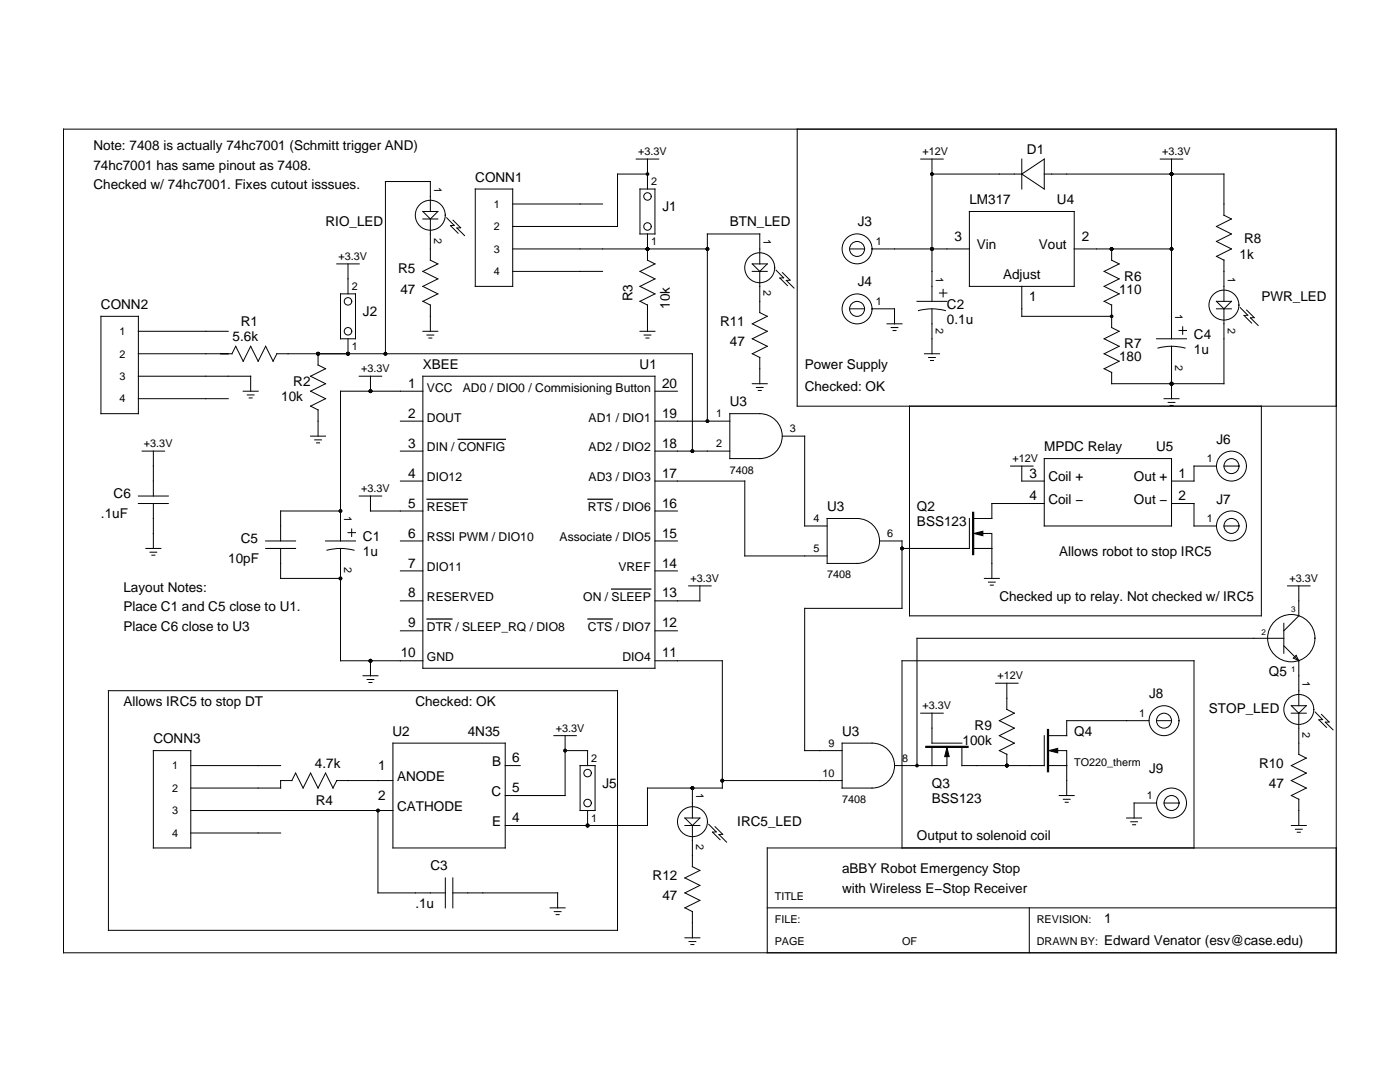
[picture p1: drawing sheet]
<svg xmlns="http://www.w3.org/2000/svg" width="279mm" height="216mm" viewBox="0 0 279 216" stroke-linecap="round" stroke-linejoin="round" font-family="sans-serif">
<g fill="none" stroke="#000" stroke-width=".2">
<path d="M12.7 25.8h254v164.3h-254zM94.9 37.7h7.4v19.4h-7.4zM127 31.7h4.5M127.7 37.7h3v9h-3zM129.2 34.7h-6v10.5h-20.9M129.2 31.7v6M159.1 25.8v55.2h107.6M183.8 31.7h4.4M186 34.7h17.9M186 31.7v28.4M203.9 34.7l4.5-3v6zM203.9 31.7v6"/>
<path d="M208.4 34.7h35.9v8.2l1.5 .8-3 1.5 3 1.5-3 1.5 3 1.5-3 1.5M231.6 31.7h4.4M233.8 31.7v35.9M67.2 52.7h4.5M68 58.6h2.9v9h-2.9zM69.5 52.7v5.9M84.4 42.2h3l-1.5 1.5zM84.4 43.7h3M85.9 42.2v-6h-9v34.4M85.9 43.7v8.2l1.5 .8-3 1.5 3 1.4-3 1.5 3 1.5-3 1.5 1.5 .8v5.2M89.1 43.5l1.5 1.5h-.7l1.5 1.5M90.4 43.9l1.5 1.5-.7 .1 1.5 1.5"/>
<path d="M120.3 54.2h-18M120.3 40.7h-18M129.2 46.7v5.2l1.5 .8-3 1.5 3 1.4-3 1.5 3 1.5-3 1.5 1.5 .8v5.2M141.2 49.7h-38.9M150.1 52.7h3l-1.5 1.5zM150.1 54.2h3M151.6 52.7v-6h-10.4v37.3M151.6 54.2v8.2l1.5 .7-3 1.5 3 1.5-3 1.5 3 1.5-3 1.5 1.5 .7M154.9 53.9l1.5 1.5-.8 .1 1.6 1.5M156.2 54.4l1.5 1.5-.8 .1 1.6 1.5M169.6 49.7h2.9M174 49.7h19.5"/>
<path d="M187.5 58.5h1.5M188.2 57.7v1.5M193.5 42.2h20.9v14.9h-20.9zM203.9 57.1v6h18M214.4 49.7h19.4M221.9 49.7v2.2l1.4 .8-2.9 1.5 2.9 1.4-2.9 1.5 2.9 1.5-2.9 1.5 1.5 .8v4.5l1.4 .7-2.9 1.5 2.9 1.5-2.9 1.5 2.9 1.5-2.9 1.5M242.8 51.2l1.5 .7v8.2M20.1 63.1h7.5v19.4h-7.5zM27.6 75.1h22.4v3M27.6 70.6h18.7l.7-1.5 1.5 3 1.5-3 1.5 3 1.5-3 1.5 3M45.5 66.1h-17.9M45.5 79.6h-17.9"/>
<path d="M48.5 78.1h3M49.4 78.8h1.3M49.7 79.4h.6M55.2 70.6h83v19.4M55.3 70.6l-.8 1.5M63.5 70.6v2.2l1.5 .8-3 1.5 3 1.5-3 1.5 3 1.5-3 1.4 1.5 .8v5.2M69.5 67.6v3M71.7 75.1h4.5M73.9 75.1v3M84.4 66.1h3M84.4 75.1h46.3v58.2h-46.3zM84.4 78.1h-16.4v29.8"/>
<path d="M85.2 66.9h1.4M85.6 67.5h.6M127.7 66.1h3M128.5 66.9h1.4M128.9 67.5h.6M130.7 78.1h4.5M150.1 76.6h3M151 77.3h1.3M151.3 77.9h.6M151.6 71.3v5.3M169.6 61.6h2.9M174 61.6h4.5v3"/>
<path d="M177 64.6h3M177.8 65.4h1.4M178.2 66h.6M183 60.1h6M183.3 62a10.5 10.5 0 0 1 5.4 0M184.5 70.6h3M185.3 71.3h1.4M185.7 71.9h.6M186 61.6v9M220.4 73.6l1.5 .7M230.8 67.6h6M231.1 69.5a10.5 10.5 0 0 1 5.4 0"/>
<path d="M232.3 79.6h3M233.8 69.1v10.5M235.3 65.9h1.5M236 65.2v1.5M242.8 60.1h3l-1.5 1.5zM242.8 61.6h3M244.3 61.6v15h-22.4v-2.3M247.5 61.4l1.5 1.5-.7 .1 1.5 1.5M248.8 61.9l1.5 1.5h-.7l1.5 1.5M27.6 99h6M28.4 90h4.4M30.6 90v9"/>
<path d="M62 87h3M62.8 87.8h1.3M63.2 88.4h.6M71.7 99h4.5M73.9 99v3h10.5M79.9 90h4.5M79.9 96h4.5M79.9 84h4.5M130.7 96h17.9v14.9h16.5M130.7 90h15M130.7 84h15M145.7 82.5h5.9a4.5 4.5 0 0 1 4.5 4.5 4.5 4.5 0 0 1-4.5 4.5h-5.9z"/>
<path d="M156.1 87h4.5v18h4.5M201.7 93h4.5M203.9 93v3h4.5M208.4 91.5h25.4v13.5h-25.4zM233.1 80.3h1.4M233.5 80.9h.6M242.8 93h-4.5v3h-4.5M244.3 93h3M251.7 81v41.9h-70.2v-41.9M27.6 100.5h6M29.1 109.4h3M29.9 110.2h1.4"/>
<path d="M30.3 110.8h.6M30.6 100.5v8.9M53 107.9h6M53 109.4h6M56 109.4v6h12M65 107.9h5.9M65.3 109.8a10.5 10.5 0 0 1 5.4 0M68 102h-12v5.9M68 109.4v22.4h16.4M69.5 106.3h1.4M70.2 105.6v1.4M79.9 113.9h4.5"/>
<path d="M79.9 107.9h4.5M79.9 119.9h4.5M130.7 113.9h4.5M130.7 107.9h4.5M130.7 102h4.5M137.4 116.9h4.5M139.7 116.9v3h-9M165.1 103.5h6a4.5 4.5 0 0 1 4.4 4.4 4.5 4.5 0 0 1-4.4 4.5h-6zM175.5 107.9h4.5v13.5h-19.4v28.4h7.5M193.5 103.5v5.9h-13.5M194.2 109.4h3.7M194.4 106.4l1.8-.4v.9z"/>
<path d="M196.2 106.4h1.7v3M196.5 115.4h2.9M197.3 116.2h1.3M197.6 116.8h.6M197.9 109.4v6M208.4 100.5h-10.5v3h-3.7M233.8 100.5h4.5v4.5h4.5M244.3 105h3M257 116.9h4.4M259.2 116.9v6l-3 3M21.6 137.8h101.6v47.8h-101.6zM72.4 134.8h3"/>
<path d="M73.3 135.6h1.3M73.6 136.2h.6M73.9 131.8v3M79.9 125.9h4.5M130.7 131.8h13.5v25.4h-15v7.5h-28.4M130.7 125.9h4.5M198.7 136.3h4.5M200.9 136.3v5.3l1.5 .7-3 1.5 3 1.5-3 1.5 3 1.5-3 1.5 1.5 .7M256.2 127.4h-73.2v25.4M256.2 128.9l3 2.9M256.2 124.4v6M258.1 131.3l.6-.5 .5 1z"/>
<path d="M259.2 131.8v9M30.6 149.8h7.5v19.4h-7.5zM56 152.8h-17.9M67.2 155.8h11.2M67.2 155.8l-.7 1.4-1.5-2.9-1.5 2.9-1.5-2.9-1.5 2.9-1.5-2.9-.8 1.5h-2.2v1.4h-17.9M78.4 148.3h22.4v20.9h-22.4zM100.8 152.8h3M110.5 146.8h4.5M112.8 149.8h4.5v3M112.8 146.8v11.9h-12M115.8 152.8h3v8.9h-3zM138.2 157.2v6"/>
<path d="M144.2 155.8h23.9M168.1 148.3h5.9a4.5 4.5 0 0 1 4.5 4.5 4.5 4.5 0 0 1-4.5 4.4h-5.9zM178.5 152.8h7.5M183.8 142.3h4.4M186 142.3v6h6M186 149v3.8M189 151v1.8h-3M189 149.2l.4 1.8h-.9zM200.9 150.5v2.3M208.4 146.8v6h-16.4v-3.8M209.2 152.8h3.7M209.3 149.8l1.8-.5v.9z"/>
<path d="M211.1 149.8h1.8v3M211.4 158.7h3M212.2 159.5h1.4M212.9 152.8v5.9M229.3 143.8h-16.4v3h-3.7M230.8 143.8h3M257.7 158.7l1.5 .8M257.7 140.8h3l-1.5 1.5zM257.7 142.3h3M259.2 142.3v8.2l1.5 .8-3 1.5 3 1.5-3 1.5 3 1.4-3 1.5M259.2 159.5v5.2M262.5 142.1l1.5 1.5h-.8l1.5 1.5"/>
<path d="M263.7 142.5l1.5 1.6h-.7l1.5 1.5M56 166.2h-17.9M75.4 161.7v16.5h13.5M78.4 161.7h-40.3M88.9 175.2v6M90.4 178.2h20.9M90.4 175.2v6M111.3 178.2v3M117.3 161.7v3M136.7 164.7h3M136.7 163.2h3l-1.5 1.5zM138.2 164.7v8.2l1.5 .8-3 1.5 3 1.5-3 1.5 3 1.5-3 1.5 1.5 .7"/>
<path d="M141.4 164.5l1.5 1.5h-.7l1.5 1.6M142.7 165l1.5 1.5h-.7l1.5 1.5M212.6 160.1h.6M224.8 163.2h3M225.7 164h1.3M226 164.6h.6M230.8 160.2h-4.5v3M232.3 160.2h3M238.3 169.2v-37.4h-58.3v37.4M257.7 164.7h3M258.5 165.5h1.4M258.9 166.1h.6"/>
<path d="M266.7 169.2h-113.6v20.9M109.8 181.2h3M110.6 181.9h1.4M111 182.5h.6M136.7 187.1h3M137.5 187.9h1.4M137.9 188.5h.6M138.2 181.9v5.2M153.1 181.2h113.6M205.4 181.2v8.9"/>
<circle cx="129.2" cy="39.2" r=".75"/>
<circle cx="85.9" cy="42.9" r="2.99"/>
<circle cx="129.2" cy="45.2" r=".75"/>
<circle cx="151.6" cy="53.4" r="2.99"/>
<circle cx="171" cy="49.7" r="2.99"/>
<circle cx="171" cy="49.7" r="1.49"/>
<circle cx="69.4" cy="66.1" r=".75"/>
<circle cx="69.4" cy="60.1" r=".75"/>
<circle cx="171" cy="61.6" r="2.99"/>
<circle cx="171" cy="61.6" r="1.49"/>
<circle cx="244.3" cy="60.9" r="2.99"/>
<circle cx="245.8" cy="93" r="2.99"/>
<circle cx="245.8" cy="93" r="1.49"/>
<circle cx="245.8" cy="104.9" r="2.99"/>
<circle cx="245.8" cy="104.9" r="1.49"/>
<circle cx="257.7" cy="127.3" r="4.7"/>
<circle cx="117.3" cy="154.3" r=".75"/>
<circle cx="232.3" cy="143.8" r="2.99"/>
<circle cx="232.3" cy="143.8" r="1.49"/>
<circle cx="259.2" cy="141.6" r="2.99"/>
<circle cx="117.3" cy="160.2" r=".75"/>
<circle cx="138.2" cy="164" r="2.99"/>
<circle cx="233.8" cy="160.2" r="2.99"/>
<circle cx="233.8" cy="160.2" r="1.49"/>
</g>
<path d="M85.2 99.6h8.1M91.4 87.7h9.5M117.3 99.6h4.9M122.1 117.5h7.8M85.2 123.5h5M117.3 123.5h4.9" fill="none" stroke="#000" stroke-width=".24"/>
<g fill="#000">
<path d="M194.4 106.4l1.8-.4v.9zM189 149.2l.4 1.8h-.9zM209.3 149.8l1.8-.5v.9z"/>
<circle cx="129.2" cy="34.7" r=".37"/>
<circle cx="186" cy="34.7" r=".37"/>
<circle cx="233.8" cy="34.7" r=".37"/>
<circle cx="129.2" cy="49.7" r=".37"/>
<circle cx="141.2" cy="49.7" r=".37"/>
<circle cx="186" cy="49.7" r=".37"/>
<circle cx="221.8" cy="49.7" r=".37"/>
<circle cx="233.8" cy="49.7" r=".37"/>
<circle cx="63.5" cy="70.6" r=".37"/>
<circle cx="69.4" cy="70.6" r=".37"/>
<circle cx="73.9" cy="78.1" r=".37"/>
<circle cx="76.9" cy="70.6" r=".37"/>
<circle cx="221.8" cy="63.1" r=".37"/>
<circle cx="233.8" cy="76.6" r=".37"/>
<circle cx="138.2" cy="90" r=".37"/>
<circle cx="141.2" cy="84" r=".37"/>
<circle cx="67.9" cy="102" r=".37"/>
<circle cx="67.9" cy="115.4" r=".37"/>
<circle cx="180" cy="109.4" r=".37"/>
<circle cx="73.9" cy="131.8" r=".37"/>
<circle cx="112.8" cy="149.8" r=".37"/>
<circle cx="138.2" cy="157.2" r=".37"/>
<circle cx="144.1" cy="155.8" r=".37"/>
<circle cx="183" cy="152.8" r=".37"/>
<circle cx="200.9" cy="152.8" r=".37"/>
<circle cx="75.4" cy="161.7" r=".37"/>
<circle cx="117.3" cy="164.7" r=".37"/>
</g>
<path d="M194.2 102.3v8.3M184.9 149h8.2M209.2 145.7v8.2" fill="none" stroke="#000" stroke-width=".45"/>
<g font-size="2.7">
<text x="18.6" y="29.9">Note: 7408 is actually 74hc7001 (Schmitt trigger AND)</text>
<text x="18.6" y="33.8">74hc7001 has same pinout as 7408.</text>
<text x="205" y="30.7">D1</text>
<text x="18.6" y="37.7">Checked w/ 74hc7001. Fixes cutout isssues.</text>
<text x="94.9" y="36.2">CONN1</text>
<text x="193.5" y="40.7">LM317</text>
<text x="210.9" y="40.7">U4</text>
<text x="65" y="45.2">RIO_LED</text>
<text x="132.2" y="42.2">J1</text>
<text x="145.7" y="45.2">BTN_LED</text>
<text x="171.2" y="45.2">J3</text>
<text x="190.5" y="48.2">3</text>
<text x="195" y="49.7">Vin</text>
<text x="207.3" y="49.7">Vout</text>
<text x="215.9" y="48.2">2</text>
<text x="247.4" y="51.6">1k</text>
<text x="248.3" y="48.6">R8</text>
<text x="79.5" y="54.6">R5</text>
<text x="79.9" y="58.6">47</text>
<text x="171.2" y="57.1">J4</text>
<text x="200.2" y="55.6">Adjust</text>
<text x="223.3" y="58.6">110</text>
<text x="224.4" y="56.1">R6</text>
<text x="20.1" y="61.6">CONN2</text>
<text x="48.1" y="65">R1</text>
<text x="72.4" y="63.1">J2</text>
<text x="126.2" y="60.1" transform="rotate(-90 126.2 60.1)">R3</text>
<text x="133.7" y="61.6" transform="rotate(-90 133.7 61.6)">10k</text>
<text x="143.7" y="65">R11</text>
<text x="189" y="61.6">C2</text>
<text x="189" y="64.6">0.1u</text>
<text x="205.4" y="60.1">1</text>
<text x="251.7" y="60.1">PWR_LED</text>
<text x="46.4" y="68">5.6k</text>
<text x="145.7" y="69.1">47</text>
<text x="224.4" y="69.5">R7</text>
<text x="238.3" y="67.6">C4</text>
<text x="238.3" y="70.6">1u</text>
<text x="58.5" y="77">R2</text>
<text x="81.5" y="77.4">1</text>
<text x="84.4" y="73.6">XBEE</text>
<text x="127.6" y="73.6">U1</text>
<text x="132.1" y="77.4">20</text>
<text x="160.6" y="73.6">Power Supply</text>
<text x="223.3" y="72.1">180</text>
<text x="56.1" y="80">10k</text>
<text x="81.5" y="83.4">2</text>
<text x="132.1" y="83.4">19</text>
<text x="145.7" y="81">U3</text>
<text x="160.6" y="78.1">Checked: OK</text>
<text x="81.5" y="89.3">3</text>
<text x="132.1" y="89.3">18</text>
<text x="242.8" y="88.5">J6</text>
<text x="81.5" y="95.3">4</text>
<text x="132.1" y="95.3">17</text>
<text x="205.5" y="95.3">3</text>
<text x="208.4" y="90">MPDC Relay</text>
<text x="230.7" y="90">U5</text>
<text x="235.2" y="95.3">1</text>
<text x="22.7" y="99.4">C6</text>
<text x="81.5" y="101.3">5</text>
<text x="132.1" y="101.3">16</text>
<text x="165.1" y="102">U3</text>
<text x="183" y="102">Q2</text>
<text x="205.5" y="99.8">4</text>
<text x="209.2" y="96.1">Coil +</text>
<text x="209.2" y="100.5">Coil −</text>
<text x="226.3" y="96.1">Out +</text>
<text x="226.3" y="100.5">Out −</text>
<text x="235.2" y="99.8">2</text>
<text x="242.8" y="100.5">J7</text>
<text x="20.1" y="103.5">.1uF</text>
<text x="72.4" y="107.9">C1</text>
<text x="81.5" y="107.3">6</text>
<text x="132.1" y="107.3">15</text>
<text x="183" y="105">BSS123</text>
<text x="45.5" y="112.4">10pF</text>
<text x="48.1" y="108.3">C5</text>
<text x="72.4" y="110.9">1u</text>
<text x="81.5" y="113.2">7</text>
<text x="132.1" y="113.2">14</text>
<text x="211.4" y="110.9">Allows robot to stop IRC5</text>
<text x="24.6" y="118.1">Layout Notes:</text>
<text x="81.5" y="119.2">8</text>
<text x="132.1" y="119.2">13</text>
<text x="199.4" y="119.9">Checked up to relay. Not checked w/ IRC5</text>
<text x="24.6" y="122">Place C1 and C5 close to U1.</text>
<text x="24.6" y="125.9">Place C6 close to U3</text>
<text x="81.5" y="125.2">9</text>
<text x="132.1" y="125.2">12</text>
<text x="80" y="131.2">10</text>
<text x="132.1" y="131.2">11</text>
<text x="253.2" y="134.8">Q5</text>
<text x="24.6" y="140.8">Allows IRC5 to stop DT</text>
<text x="82.9" y="140.8">Checked: OK</text>
<text x="229.3" y="139.3">J8</text>
<text x="241.3" y="142.3">STOP_LED</text>
<text x="30.6" y="148.3">CONN3</text>
<text x="78.3" y="146.8">U2</text>
<text x="93.4" y="146.8">4N35</text>
<text x="168.1" y="146.8">U3</text>
<text x="192.1" y="148.7">100k</text>
<text x="194.5" y="145.7">R9</text>
<text x="214.4" y="146.8">Q4</text>
<text x="62.9" y="153.2">4.7k</text>
<text x="75.5" y="153.6">1</text>
<text x="79.2" y="155.8">ANODE</text>
<text x="98.2" y="152.8">B</text>
<text x="102.2" y="152.1">6</text>
<text x="229.3" y="154.3">J9</text>
<text x="251.3" y="153.2">R10</text>
<text x="63" y="160.6">R4</text>
<text x="75.5" y="159.6">2</text>
<text x="79.2" y="161.8">CATHODE</text>
<text x="98.1" y="158.8">C</text>
<text x="102.2" y="158.1">5</text>
<text x="120.3" y="157.2">J5</text>
<text x="186" y="157.2">Q3</text>
<text x="186" y="160.2">BSS123</text>
<text x="253.2" y="157.2">47</text>
<text x="98.2" y="164.8">E</text>
<text x="102.2" y="164">4</text>
<text x="147.1" y="164.7">IRC5_LED</text>
<text x="183" y="167.7">Output to solenoid coil</text>
<text x="85.9" y="173.7">C3</text>
<text x="130.2" y="175.6">R12</text>
<text x="132.2" y="179.7">47</text>
<text x="168.1" y="174.3">aBBY Robot Emergency Stop</text>
<text x="168.1" y="178.2">with Wireless E−Stop Receiver</text>
<text x="82.9" y="181.2">.1u</text>
<text x="220.4" y="184.1">1</text>
<text x="220.4" y="188.6">Edward Venator (esv@case.edu)</text>
</g>
<g font-size="2.4">
<text x="85.2" y="78.1">VCC</text>
<text x="92.4" y="78.1">AD0 / DIO0 / Commisioning Button</text>
<text x="85.2" y="84.1">DOUT</text>
<text x="117.5" y="84.1">AD1 / DIO1</text>
<text x="85.2" y="90.1">DIN / CONFIG</text>
<text x="117.5" y="90.1">AD2 / DIO2</text>
<text x="85.2" y="96.1">DIO12</text>
<text x="117.5" y="96.1">AD3 / DIO3</text>
<text x="85.2" y="102">RESET</text>
<text x="117.3" y="102">RTS / DIO6</text>
<text x="85.2" y="114">DIO11</text>
<text x="85.2" y="108">RSSI PWM / DIO10</text>
<text x="111.7" y="108">Associate / DIO5</text>
<text x="123.4" y="114">VREF</text>
<text x="85.2" y="120">RESERVED</text>
<text x="116.4" y="120">ON / SLEEP</text>
<text x="85.2" y="125.9">DTR / SLEEP_RQ / DIO8</text>
<text x="117.3" y="125.9">CTS / DIO7</text>
<text x="85.2" y="131.9">GND</text>
<text x="124.2" y="131.9">DIO4</text>
</g>
<g font-size="2.2">
<text x="127.3" y="31">+3.3V</text>
<text x="184.1" y="31">+12V</text>
<text x="231.9" y="31">+3.3V</text>
<text x="86.6" y="37.3" transform="rotate(90 86.6 37.3)">1</text>
<text x="98.6" y="41.5">1</text>
<text x="130" y="37">2</text>
<text x="86.6" y="47.4" transform="rotate(90 86.6 47.4)">2</text>
<text x="98.6" y="45.9">2</text>
<text x="152.4" y="47.7" transform="rotate(90 152.4 47.7)">1</text>
<text x="67.6" y="51.9">+3.3V</text>
<text x="98.6" y="50.4">3</text>
<text x="130" y="48.9">1</text>
<text x="174.8" y="48.9">1</text>
<text x="70.2" y="57.9">2</text>
<text x="98.6" y="54.9">4</text>
<text x="152.4" y="57.9" transform="rotate(90 152.4 57.9)">2</text>
<text x="186.7" y="55.2" transform="rotate(90 186.7 55.2)">1</text>
<text x="245" y="55.2" transform="rotate(90 245 55.2)">1</text>
<text x="174.8" y="60.9">1</text>
<text x="186.7" y="65.4" transform="rotate(90 186.7 65.4)">2</text>
<text x="234.6" y="62.7" transform="rotate(90 234.6 62.7)">1</text>
<text x="245" y="65.4" transform="rotate(90 245 65.4)">2</text>
<text x="23.9" y="71.3">2</text>
<text x="23.9" y="66.9">1</text>
<text x="70.2" y="69.8">1</text>
<text x="23.9" y="75.8">3</text>
<text x="72.1" y="74.3">+3.3V</text>
<text x="234.6" y="72.8" transform="rotate(90 234.6 72.8)">2</text>
<text x="23.9" y="80.3">4</text>
<text x="143" y="83.3">1</text>
<text x="28.7" y="89.3">+3.3V</text>
<text x="143" y="89.3">2</text>
<text x="157.6" y="86.3">3</text>
<text x="145.7" y="94.5">7408</text>
<text x="202.1" y="92.3">+12V</text>
<text x="240.8" y="92.3">1</text>
<text x="72.1" y="98.2">+3.3V</text>
<text x="68.7" y="103" transform="rotate(90 68.7 103)">1</text>
<text x="162.4" y="104.2">4</text>
<text x="177" y="107.2">6</text>
<text x="240.8" y="104.2">1</text>
<text x="68.7" y="113.2" transform="rotate(90 68.7 113.2)">2</text>
<text x="162.4" y="110.2">5</text>
<text x="137.8" y="116.2">+3.3V</text>
<text x="165.1" y="115.4">7408</text>
<text x="257.3" y="116.2">+3.3V</text>
<text x="199.1" y="135.6">+12V</text>
<text x="260" y="135.9" transform="rotate(90 260 135.9)">1</text>
<text x="184.1" y="141.6">+3.3V</text>
<text x="227.4" y="143.1">1</text>
<text x="110.9" y="146">+3.3V</text>
<text x="165.4" y="149">9</text>
<text x="260" y="146" transform="rotate(90 260 146)">2</text>
<text x="34.3" y="153.5">1</text>
<text x="118" y="152">2</text>
<text x="164.2" y="155">10</text>
<text x="180" y="152">8</text>
<text x="214.4" y="152.8">TO220_therm</text>
<text x="34.3" y="158">2</text>
<text x="138.9" y="158.3" transform="rotate(90 138.9 158.3)">1</text>
<text x="168.1" y="160.2">7408</text>
<text x="228.9" y="159.5">1</text>
<text x="34.3" y="162.5">3</text>
<text x="34.3" y="167">4</text>
<text x="118" y="164">1</text>
<text x="138.9" y="168.5" transform="rotate(90 138.9 168.5)">2</text>
<text x="154.6" y="179.7">TITLE</text>
<text x="154.6" y="184.1">FILE:</text>
<text x="206.9" y="184.1">REVISION:</text>
<text x="154.6" y="188.6">PAGE</text>
<text x="180" y="188.6">OF</text>
<text x="206.9" y="188.6">DRAWN BY:</text>
</g>
<g font-size="1.6">
<text x="257.7" y="122.1">3</text>
<text x="251.7" y="126.6">2</text>
<text x="257.7" y="134.1">1</text>
</g>
</svg>
